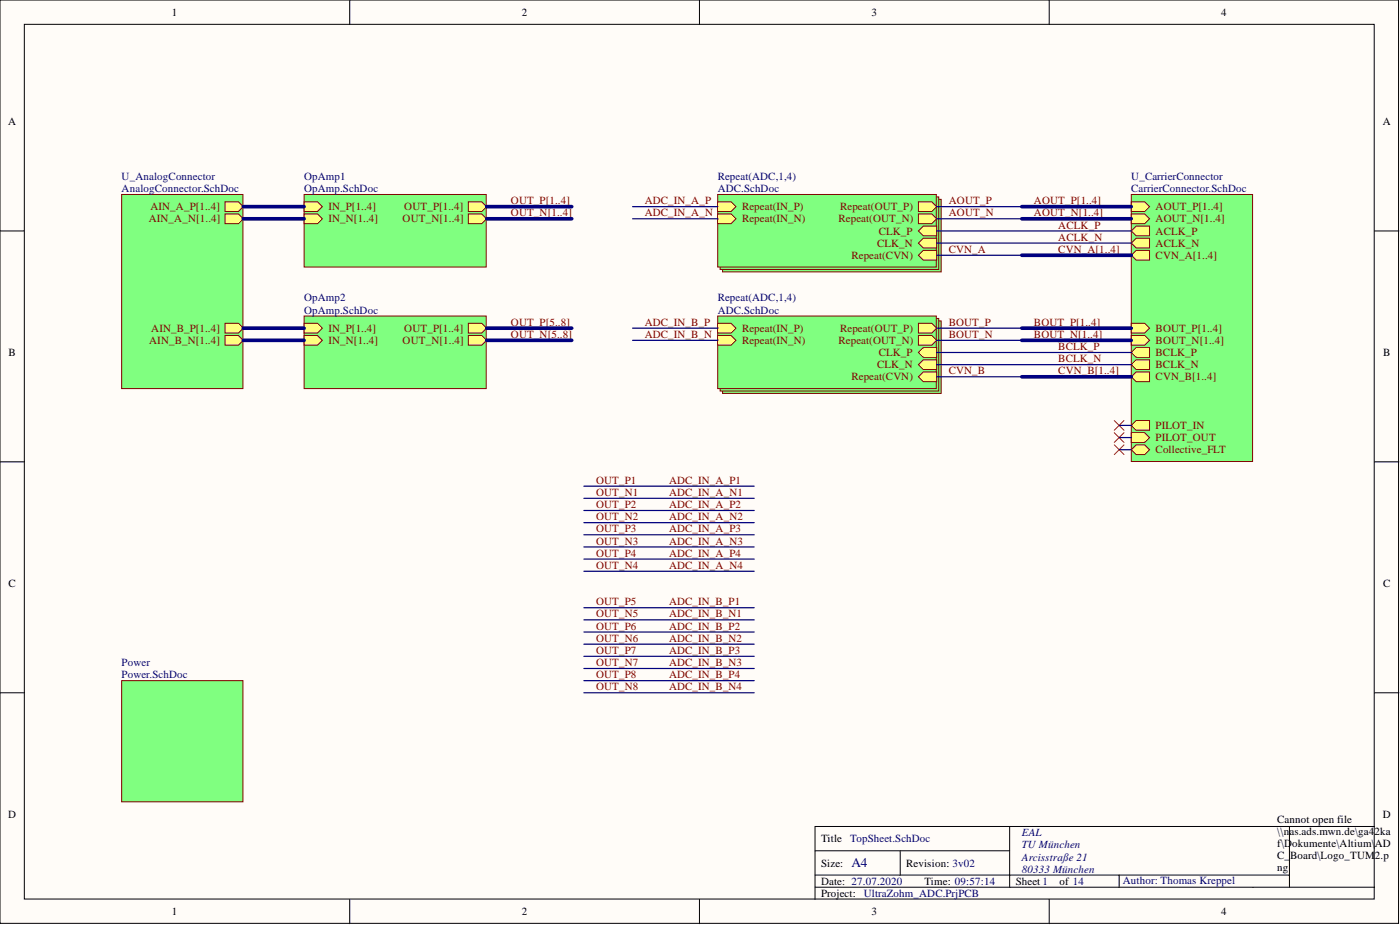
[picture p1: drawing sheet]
<svg xmlns="http://www.w3.org/2000/svg" width="292mm" height="193mm" viewBox="0 0 292 193" stroke-linecap="round" stroke-linejoin="round" font-family="sans-serif">
<g fill="#fffcf8" stroke="#000" stroke-width=".21">
<path d="M0 0h291.8v192.6h-291.8z"/>
<path d="M5.1 5.1h281.6v182.5h-281.6z"/>
</g>
<g fill="none" stroke="#000" stroke-width=".21">
<path d="M73 0v5.1M145.9 0v5.1M218.9 0v5.1M0 48.2h5.1M286.8 48.2h5.1M0 96.4h5.1M286.8 96.4h5.1M0 144.5h5.1M286.8 144.5h5.1M170 177.5h40.7M187.8 177.5v5.1M210.7 172.4v12.7"/>
<path d="M269 172.4h-99v15.2M286.8 172.4h-17.8v12.7M73 187.6v5.1M145.9 187.6v5.1M170 185.1h116.8M170 182.6h99M218.9 187.6v5.1M233.5 182.6v2.5"/>
</g>
<g fill="#80ff80" stroke="#800000" stroke-width=".21">
<path d="M25.4 142h25.3v25.3h-25.3z"/>
<path d="M236 40.6h25.3v55.7h-25.3z"/>
</g>
<path d="M236 90.3h2.8l1 1-1 1h-2.8z" fill-rule="evenodd" fill="#ffff80"/>
<path d="M236 90.3h2.8l1 1-1 1h-2.8z" fill="none" stroke="#800000" stroke-width=".21"/>
<path d="M236 88.7l1.1-1h2.7v2.1h-2.7z" fill-rule="evenodd" fill="#ffff80"/>
<path d="M236 88.7l1.1-1h2.7v2.1h-2.7z" fill="none" stroke="#800000" stroke-width=".21"/>
<path d="M236 93.8l1.1-1h1.7l1 1-1 1h-1.7z" fill-rule="evenodd" fill="#ffff80"/>
<path d="M236 93.8l1.1-1h1.7l1 1-1 1h-1.7z" fill="none" stroke="#800000" stroke-width=".21"/>
<path d="M236 76.1l1.1-1h2.7v2h-2.7z" fill-rule="evenodd" fill="#ffff80"/>
<path d="M236 76.1l1.1-1h2.7v2h-2.7z" fill="none" stroke="#800000" stroke-width=".21"/>
<path d="M236 48.2l1.1-1h2.7v2h-2.7z" fill-rule="evenodd" fill="#ffff80"/>
<path d="M236 48.2l1.1-1h2.7v2h-2.7z" fill="none" stroke="#800000" stroke-width=".21"/>
<path d="M236 73.5l1.1-1h2.7v2h-2.7z" fill-rule="evenodd" fill="#ffff80"/>
<path d="M236 73.5l1.1-1h2.7v2h-2.7z" fill="none" stroke="#800000" stroke-width=".21"/>
<path d="M236 50.7l1.1-1h2.7v2h-2.7z" fill-rule="evenodd" fill="#ffff80"/>
<path d="M236 50.7l1.1-1h2.7v2h-2.7z" fill="none" stroke="#800000" stroke-width=".21"/>
<path d="M236 67.4h2.8l1 1.1-1 1h-2.8z" fill-rule="evenodd" fill="#ffff80"/>
<path d="M236 67.4h2.8l1 1.1-1 1h-2.8z" fill="none" stroke="#800000" stroke-width=".21"/>
<path d="M236 70h2.8l1 1-1 1h-2.8z" fill-rule="evenodd" fill="#ffff80"/>
<path d="M236 70h2.8l1 1-1 1h-2.8z" fill="none" stroke="#800000" stroke-width=".21"/>
<path d="M236 42.1h2.8l1 1-1 1h-2.8z" fill-rule="evenodd" fill="#ffff80"/>
<path d="M236 42.1h2.8l1 1-1 1h-2.8z" fill="none" stroke="#800000" stroke-width=".21"/>
<path d="M236 44.6h2.8l1 1-1 1.1h-2.8z" fill-rule="evenodd" fill="#ffff80"/>
<path d="M236 44.6h2.8l1 1-1 1.1h-2.8z" fill="none" stroke="#800000" stroke-width=".21"/>
<path d="M236 78.6l1.1-1h2.7v2h-2.7z" fill-rule="evenodd" fill="#ffff80"/>
<path d="M236 78.6l1.1-1h2.7v2h-2.7z" fill="none" stroke="#800000" stroke-width=".21"/>
<path d="M236 53.3l1.1-1.1h2.7v2.1h-2.7z" fill-rule="evenodd" fill="#ffff80"/>
<path d="M236 53.3l1.1-1.1h2.7v2.1h-2.7z" fill="none" stroke="#800000" stroke-width=".21"/>
<path d="M63.5 40.6h37.9v15.1h-37.9z" fill="#80ff80" stroke="#800000" stroke-width=".21"/>
<path d="M97.7 44.6h2.8l1 1-1 1.1h-2.8z" fill-rule="evenodd" fill="#ffff80"/>
<path d="M97.7 44.6h2.8l1 1-1 1.1h-2.8z" fill="none" stroke="#800000" stroke-width=".21"/>
<path d="M97.7 42.1h2.8l1 1-1 1h-2.8z" fill-rule="evenodd" fill="#ffff80"/>
<path d="M97.7 42.1h2.8l1 1-1 1h-2.8z" fill="none" stroke="#800000" stroke-width=".21"/>
<path d="M63.5 44.6h2.7l1.1 1-1.1 1.1h-2.7z" fill-rule="evenodd" fill="#ffff80"/>
<path d="M63.5 44.6h2.7l1.1 1-1.1 1.1h-2.7z" fill="none" stroke="#800000" stroke-width=".21"/>
<path d="M63.5 42.1h2.7l1.1 1-1.1 1h-2.7z" fill-rule="evenodd" fill="#ffff80"/>
<path d="M63.5 42.1h2.7l1.1 1-1.1 1h-2.7z" fill="none" stroke="#800000" stroke-width=".21"/>
<path d="M25.4 40.6h25.3v40.5h-25.3z" fill="#80ff80" stroke="#800000" stroke-width=".21"/>
<path d="M47 67.4h2.7l1.1 1.1-1.1 1h-2.7z" fill-rule="evenodd" fill="#ffff80"/>
<path d="M47 67.4h2.7l1.1 1.1-1.1 1h-2.7z" fill="none" stroke="#800000" stroke-width=".21"/>
<path d="M47 70h2.7l1.1 1-1.1 1h-2.7z" fill-rule="evenodd" fill="#ffff80"/>
<path d="M47 70h2.7l1.1 1-1.1 1h-2.7z" fill="none" stroke="#800000" stroke-width=".21"/>
<path d="M47 44.6h2.7l1.1 1-1.1 1.1h-2.7z" fill-rule="evenodd" fill="#ffff80"/>
<path d="M47 44.6h2.7l1.1 1-1.1 1.1h-2.7z" fill="none" stroke="#800000" stroke-width=".21"/>
<path d="M47 42.1h2.7l1.1 1-1.1 1h-2.7z" fill-rule="evenodd" fill="#ffff80"/>
<path d="M47 42.1h2.7l1.1 1-1.1 1h-2.7z" fill="none" stroke="#800000" stroke-width=".21"/>
<path d="M63.5 65.9h37.9v15.2h-37.9z" fill="#80ff80" stroke="#800000" stroke-width=".21"/>
<path d="M63.5 67.4h2.7l1.1 1.1-1.1 1h-2.7z" fill-rule="evenodd" fill="#ffff80"/>
<path d="M63.5 67.4h2.7l1.1 1.1-1.1 1h-2.7z" fill="none" stroke="#800000" stroke-width=".21"/>
<path d="M63.5 70h2.7l1.1 1-1.1 1h-2.7z" fill-rule="evenodd" fill="#ffff80"/>
<path d="M63.5 70h2.7l1.1 1-1.1 1h-2.7z" fill="none" stroke="#800000" stroke-width=".21"/>
<path d="M97.7 67.4h2.8l1 1.1-1 1h-2.8z" fill-rule="evenodd" fill="#ffff80"/>
<path d="M97.7 67.4h2.8l1 1.1-1 1h-2.8z" fill="none" stroke="#800000" stroke-width=".21"/>
<path d="M97.7 70h2.8l1 1-1 1h-2.8z" fill-rule="evenodd" fill="#ffff80"/>
<path d="M97.7 70h2.8l1 1-1 1h-2.8z" fill="none" stroke="#800000" stroke-width=".21"/>
<g fill="#80ff80" stroke="#800000" stroke-width=".21">
<path d="M150.8 41.6h45.6v15.1h-45.6z"/>
<path d="M150.3 41.1h45.6v15.1h-45.6z"/>
<path d="M149.7 40.6h45.7v15.1h-45.7z"/>
</g>
<path d="M191.6 53.3l1-1.1h2.8v2.1h-2.8z" fill-rule="evenodd" fill="#ffff80"/>
<path d="M191.6 53.3l1-1.1h2.8v2.1h-2.8z" fill="none" stroke="#800000" stroke-width=".21"/>
<path d="M191.6 44.6h2.8l1 1-1 1.1h-2.8z" fill-rule="evenodd" fill="#ffff80"/>
<path d="M191.6 44.6h2.8l1 1-1 1.1h-2.8z" fill="none" stroke="#800000" stroke-width=".21"/>
<path d="M191.6 42.1h2.8l1 1-1 1h-2.8z" fill-rule="evenodd" fill="#ffff80"/>
<path d="M191.6 42.1h2.8l1 1-1 1h-2.8z" fill="none" stroke="#800000" stroke-width=".21"/>
<path d="M149.7 44.6h2.8l1.1 1-1.1 1.1h-2.8z" fill-rule="evenodd" fill="#ffff80"/>
<path d="M149.7 44.6h2.8l1.1 1-1.1 1.1h-2.8z" fill="none" stroke="#800000" stroke-width=".21"/>
<path d="M191.6 48.2l1-1h2.8v2h-2.8z" fill-rule="evenodd" fill="#ffff80"/>
<path d="M191.6 48.2l1-1h2.8v2h-2.8z" fill="none" stroke="#800000" stroke-width=".21"/>
<path d="M191.6 50.7l1-1h2.8v2h-2.8z" fill-rule="evenodd" fill="#ffff80"/>
<path d="M191.6 50.7l1-1h2.8v2h-2.8z" fill="none" stroke="#800000" stroke-width=".21"/>
<path d="M149.7 42.1h2.8l1.1 1-1.1 1h-2.8z" fill-rule="evenodd" fill="#ffff80"/>
<path d="M149.7 42.1h2.8l1.1 1-1.1 1h-2.8z" fill="none" stroke="#800000" stroke-width=".21"/>
<g fill="#80ff80" stroke="#800000" stroke-width=".21">
<path d="M150.8 66.9h45.6v15.2h-45.6z"/>
<path d="M150.3 66.4h45.6v15.2h-45.6z"/>
<path d="M149.7 65.9h45.7v15.2h-45.7z"/>
</g>
<path d="M191.6 70h2.8l1 1-1 1h-2.8z" fill-rule="evenodd" fill="#ffff80"/>
<path d="M191.6 70h2.8l1 1-1 1h-2.8z" fill="none" stroke="#800000" stroke-width=".21"/>
<path d="M149.7 67.4h2.8l1.1 1.1-1.1 1h-2.8z" fill-rule="evenodd" fill="#ffff80"/>
<path d="M149.7 67.4h2.8l1.1 1.1-1.1 1h-2.8z" fill="none" stroke="#800000" stroke-width=".21"/>
<path d="M191.6 73.5l1-1h2.8v2h-2.8z" fill-rule="evenodd" fill="#ffff80"/>
<path d="M191.6 73.5l1-1h2.8v2h-2.8z" fill="none" stroke="#800000" stroke-width=".21"/>
<path d="M191.6 67.4h2.8l1 1.1-1 1h-2.8z" fill-rule="evenodd" fill="#ffff80"/>
<path d="M191.6 67.4h2.8l1 1.1-1 1h-2.8z" fill="none" stroke="#800000" stroke-width=".21"/>
<path d="M191.6 78.6l1-1h2.8v2h-2.8z" fill-rule="evenodd" fill="#ffff80"/>
<path d="M191.6 78.6l1-1h2.8v2h-2.8z" fill="none" stroke="#800000" stroke-width=".21"/>
<path d="M191.6 76.1l1-1h2.8v2h-2.8z" fill-rule="evenodd" fill="#ffff80"/>
<path d="M191.6 76.1l1-1h2.8v2h-2.8z" fill="none" stroke="#800000" stroke-width=".21"/>
<path d="M149.7 70h2.8l1.1 1-1.1 1h-2.8z" fill-rule="evenodd" fill="#ffff80"/>
<path d="M149.7 70h2.8l1.1 1-1.1 1h-2.8z" fill="none" stroke="#800000" stroke-width=".21"/>
<path d="M232.5 87.7l2 2.1M232.5 90.3l2 2M232.5 92.8l2 2M234.5 87.7l-2 2.1M234.5 90.3l-2 2M234.5 92.8l-2 2" fill="none" stroke="#f00" stroke-width=".21"/>
<g fill="none" stroke="#000080" stroke-width=".25">
<path d="M132 43.1h17.7M132 45.6h17.7M195.4 43.1h17.8M195.4 45.6h17.8M195.4 48.2h40.6M195.4 50.7h40.6M195.4 53.3h17.8M132 68.5h17.7M132 71h17.7M195.4 73.5h40.6M195.4 76.1h40.6M195.4 68.5h17.8"/>
<path d="M195.4 71h17.8M195.4 78.6h17.8M233.5 88.7h2.5M233.5 91.3h2.5M233.5 93.8h2.5M121.8 101.4h35.6M121.8 106.5h35.6M121.8 116.6h35.6M121.8 104h35.6M121.8 109h35.6M121.8 114.1h35.6M121.8 119.2h35.6"/>
<path d="M121.8 111.6h35.6M121.8 126.8h35.6M121.8 131.9h35.6M121.8 136.9h35.6M121.8 129.3h35.6M121.8 134.4h35.6M121.8 139.5h35.6M121.8 142h35.6M121.8 144.5h35.6"/>
</g>
<g fill="none" stroke="#000080" stroke-width=".76">
<path d="M50.8 43.1h12.7M50.8 45.6h12.7M101.5 43.1h17.8M101.5 45.6h17.8M213.2 43.1h22.8M213.2 45.6h22.8M213.2 53.3h22.8M50.8 68.5h12.7M50.8 71h12.7M101.5 68.5h17.8M101.5 71h17.8M213.2 68.5h22.8"/>
<path d="M213.2 71h22.8M213.2 78.6h22.8"/>
</g>
<text font-size="2.8" fill="#000080" x="177.7" y="181">A4</text>
<g font-size="2.3">
<text x="35.9" y="3.3">1</text>
<text x="108.9" y="3.3">2</text>
<text x="181.8" y="3.3">3</text>
<text x="254.8" y="3.3">4</text>
<text x="1.7" y="26.1">A</text>
<text x="288.5" y="26.1">A</text>
<text x="1.8" y="74.3">B</text>
<text x="288.6" y="74.3">B</text>
<text x="1.8" y="122.5">C</text>
<text x="288.6" y="122.5">C</text>
<text x="1.7" y="170.6">D</text>
<text x="266.5" y="171.7">Cannot open file</text>
<text x="288.5" y="170.6">D</text>
<text x="171.3" y="175.7">Title</text>
<text x="266.5" y="174.2">\\nas.ads.mwn.de\ga4</text>
<text x="266.5" y="176.7">f\D</text>
<text x="266.5" y="179.3">C_</text>
<text x="269.2" y="179.3">Board\Logo_TUM2.p</text>
<text x="269.6" y="176.7">okumente\Altium\</text>
<text x="286.8" y="174.2">2ka</text>
<text x="286.9" y="176.7">AD</text>
<text x="171.3" y="180.8">Size:</text>
<text x="171.3" y="184.6">Date: 27.07.2020</text>
<text x="189.1" y="180.8">Revision: 3v02</text>
<text x="192.9" y="184.6">Time: 09:57:14</text>
<text x="211.9" y="184.6">Sheet 1</text>
<text x="221.1" y="184.6">of 14</text>
<text x="266.5" y="181.8">ng</text>
<text x="35.9" y="190.9">1</text>
<text x="108.9" y="190.9">2</text>
<text x="171.3" y="187.1">Project:</text>
<text x="181.8" y="190.9">3</text>
<text x="254.8" y="190.9">4</text>
</g>
<g font-size="2.3" fill="#000080">
<text x="25.4" y="37.5">U_AnalogConnector</text>
<text x="25.4" y="40.1">AnalogConnector.SchDoc</text>
<text x="63.5" y="37.5">OpAmp1</text>
<text x="63.5" y="40.1">OpAmp.SchDoc</text>
<text x="149.7" y="37.5">Repeat(ADC,1,4)</text>
<text x="149.7" y="40.1">ADC.SchDoc</text>
<text x="236" y="37.5">U_CarrierConnector</text>
<text x="236" y="40.1">CarrierConnector.SchDoc</text>
<text x="63.5" y="62.9">OpAmp2</text>
<text x="63.5" y="65.4">OpAmp.SchDoc</text>
<text x="149.7" y="62.9">Repeat(ADC,1,4)</text>
<text x="149.7" y="65.4">ADC.SchDoc</text>
<text x="25.4" y="138.9">Power</text>
<text x="25.4" y="141.5">Power.SchDoc</text>
<text x="177.4" y="175.7">TopSheet.SchDoc</text>
<text x="213.2" y="174.4">EAL</text>
<text x="213.2" y="179.5">Arcisstraße 21</text>
<text x="213.2" y="177">TU München</text>
<text x="213.2" y="182.1">80333 München</text>
<text x="234.3" y="184.3">Author: Thomas Kreppel</text>
<text x="180.2" y="187.1">UltraZohm_ADC.PrjPCB</text>
</g>
<g font-size="2.3" fill="#800000">
<text x="31" y="46.4">AIN_A_N[1..4]</text>
<text x="31.4" y="43.9">AIN_A_P[1..4]</text>
<text x="68.5" y="46.4">IN_N[1..4]</text>
<text x="68.5" y="43.9">IN_P[1..4]</text>
<text x="84" y="46.4">OUT_N[1..4]</text>
<text x="84.3" y="43.9">OUT_P[1..4]</text>
<text x="106.6" y="42.6">OUT_P[1..4]</text>
<text x="106.6" y="45.1">OUT_N[1..4]</text>
<text x="134.5" y="42.6">ADC_IN_A_P</text>
<text x="134.5" y="45.1">ADC_IN_A_N</text>
<text x="154.8" y="46.4">Repeat(IN_N)</text>
<text x="154.8" y="43.9">Repeat(IN_P)</text>
<text x="175" y="46.4">Repeat(OUT_N)</text>
<text x="175.3" y="43.9">Repeat(OUT_P)</text>
<text x="198" y="42.6">AOUT_P</text>
<text x="198" y="45.1">AOUT_N</text>
<text x="215.7" y="42.6">AOUT_P[1..4]</text>
<text x="215.7" y="45.1">AOUT_N[1..4]</text>
<text x="220.8" y="47.7">ACLK_P</text>
<text x="241.1" y="43.9">AOUT_P[1..4]</text>
<text x="241.1" y="46.4">AOUT_N[1..4]</text>
<text x="183" y="51.5">CLK_N</text>
<text x="183.3" y="48.9">CLK_P</text>
<text x="198" y="52.7">CVN_A</text>
<text x="220.8" y="50.2">ACLK_N</text>
<text x="220.8" y="52.7">CVN_A[1..4]</text>
<text x="241.1" y="48.9">ACLK_P</text>
<text x="241.1" y="51.5">ACLK_N</text>
<text x="177.7" y="54">Repeat(CVN)</text>
<text x="241.1" y="54">CVN_A[1..4]</text>
<text x="31.1" y="71.8">AIN_B_N[1..4]</text>
<text x="31.6" y="69.2">AIN_B_P[1..4]</text>
<text x="68.5" y="69.2">IN_P[1..4]</text>
<text x="68.5" y="71.8">IN_N[1..4]</text>
<text x="84" y="71.8">OUT_N[1..4]</text>
<text x="84.3" y="69.2">OUT_P[1..4]</text>
<text x="106.6" y="70.5">OUT_N[5..8]</text>
<text x="106.6" y="68">OUT_P[5..8]</text>
<text x="134.5" y="70.5">ADC_IN_B_N</text>
<text x="134.5" y="68">ADC_IN_B_P</text>
<text x="154.8" y="69.2">Repeat(IN_P)</text>
<text x="154.8" y="71.8">Repeat(IN_N)</text>
<text x="175" y="71.8">Repeat(OUT_N)</text>
<text x="175.3" y="69.2">Repeat(OUT_P)</text>
<text x="198" y="68">BOUT_P</text>
<text x="198" y="70.5">BOUT_N</text>
<text x="215.7" y="70.5">BOUT_N[1..4]</text>
<text x="215.7" y="68">BOUT_P[1..4]</text>
<text x="241.1" y="69.2">BOUT_P[1..4]</text>
<text x="241.1" y="71.8">BOUT_N[1..4]</text>
<text x="183" y="76.8">CLK_N</text>
<text x="183.3" y="74.3">CLK_P</text>
<text x="220.8" y="73">BCLK_P</text>
<text x="220.8" y="75.6">BCLK_N</text>
<text x="241.1" y="76.8">BCLK_N</text>
<text x="241.1" y="74.3">BCLK_P</text>
<text x="177.7" y="79.4">Repeat(CVN)</text>
<text x="198" y="78.1">CVN_B</text>
<text x="220.8" y="78.1">CVN_B[1..4]</text>
<text x="241.1" y="79.4">CVN_B[1..4]</text>
<text x="241.1" y="89.5">PILOT_IN</text>
<text x="241.1" y="92">PILOT_OUT</text>
<text x="241.1" y="94.6">Collective_FLT</text>
<text x="124.4" y="100.9">OUT_P1</text>
<text x="139.6" y="100.9">ADC_IN_A_P1</text>
<text x="124.4" y="106">OUT_P2</text>
<text x="124.4" y="103.5">OUT_N1</text>
<text x="139.6" y="106">ADC_IN_A_P2</text>
<text x="139.6" y="103.5">ADC_IN_A_N1</text>
<text x="124.4" y="111.1">OUT_P3</text>
<text x="124.4" y="108.5">OUT_N2</text>
<text x="124.4" y="113.6">OUT_N3</text>
<text x="139.6" y="111.1">ADC_IN_A_P3</text>
<text x="139.6" y="108.5">ADC_IN_A_N2</text>
<text x="139.6" y="113.6">ADC_IN_A_N3</text>
<text x="124.4" y="116.1">OUT_P4</text>
<text x="124.4" y="118.7">OUT_N4</text>
<text x="139.6" y="116.1">ADC_IN_A_P4</text>
<text x="139.6" y="118.7">ADC_IN_A_N4</text>
<text x="124.4" y="126.3">OUT_P5</text>
<text x="124.4" y="131.3">OUT_P6</text>
<text x="124.4" y="128.8">OUT_N5</text>
<text x="139.6" y="126.3">ADC_IN_B_P1</text>
<text x="139.6" y="131.3">ADC_IN_B_P2</text>
<text x="139.6" y="128.8">ADC_IN_B_N1</text>
<text x="124.4" y="136.4">OUT_P7</text>
<text x="124.4" y="133.9">OUT_N6</text>
<text x="139.6" y="136.4">ADC_IN_B_P3</text>
<text x="139.6" y="133.9">ADC_IN_B_N2</text>
<text x="124.4" y="141.5">OUT_P8</text>
<text x="124.4" y="138.9">OUT_N7</text>
<text x="139.6" y="141.5">ADC_IN_B_P4</text>
<text x="139.6" y="138.9">ADC_IN_B_N3</text>
<text x="124.4" y="144">OUT_N8</text>
<text x="139.6" y="144">ADC_IN_B_N4</text>
</g>
</svg>
